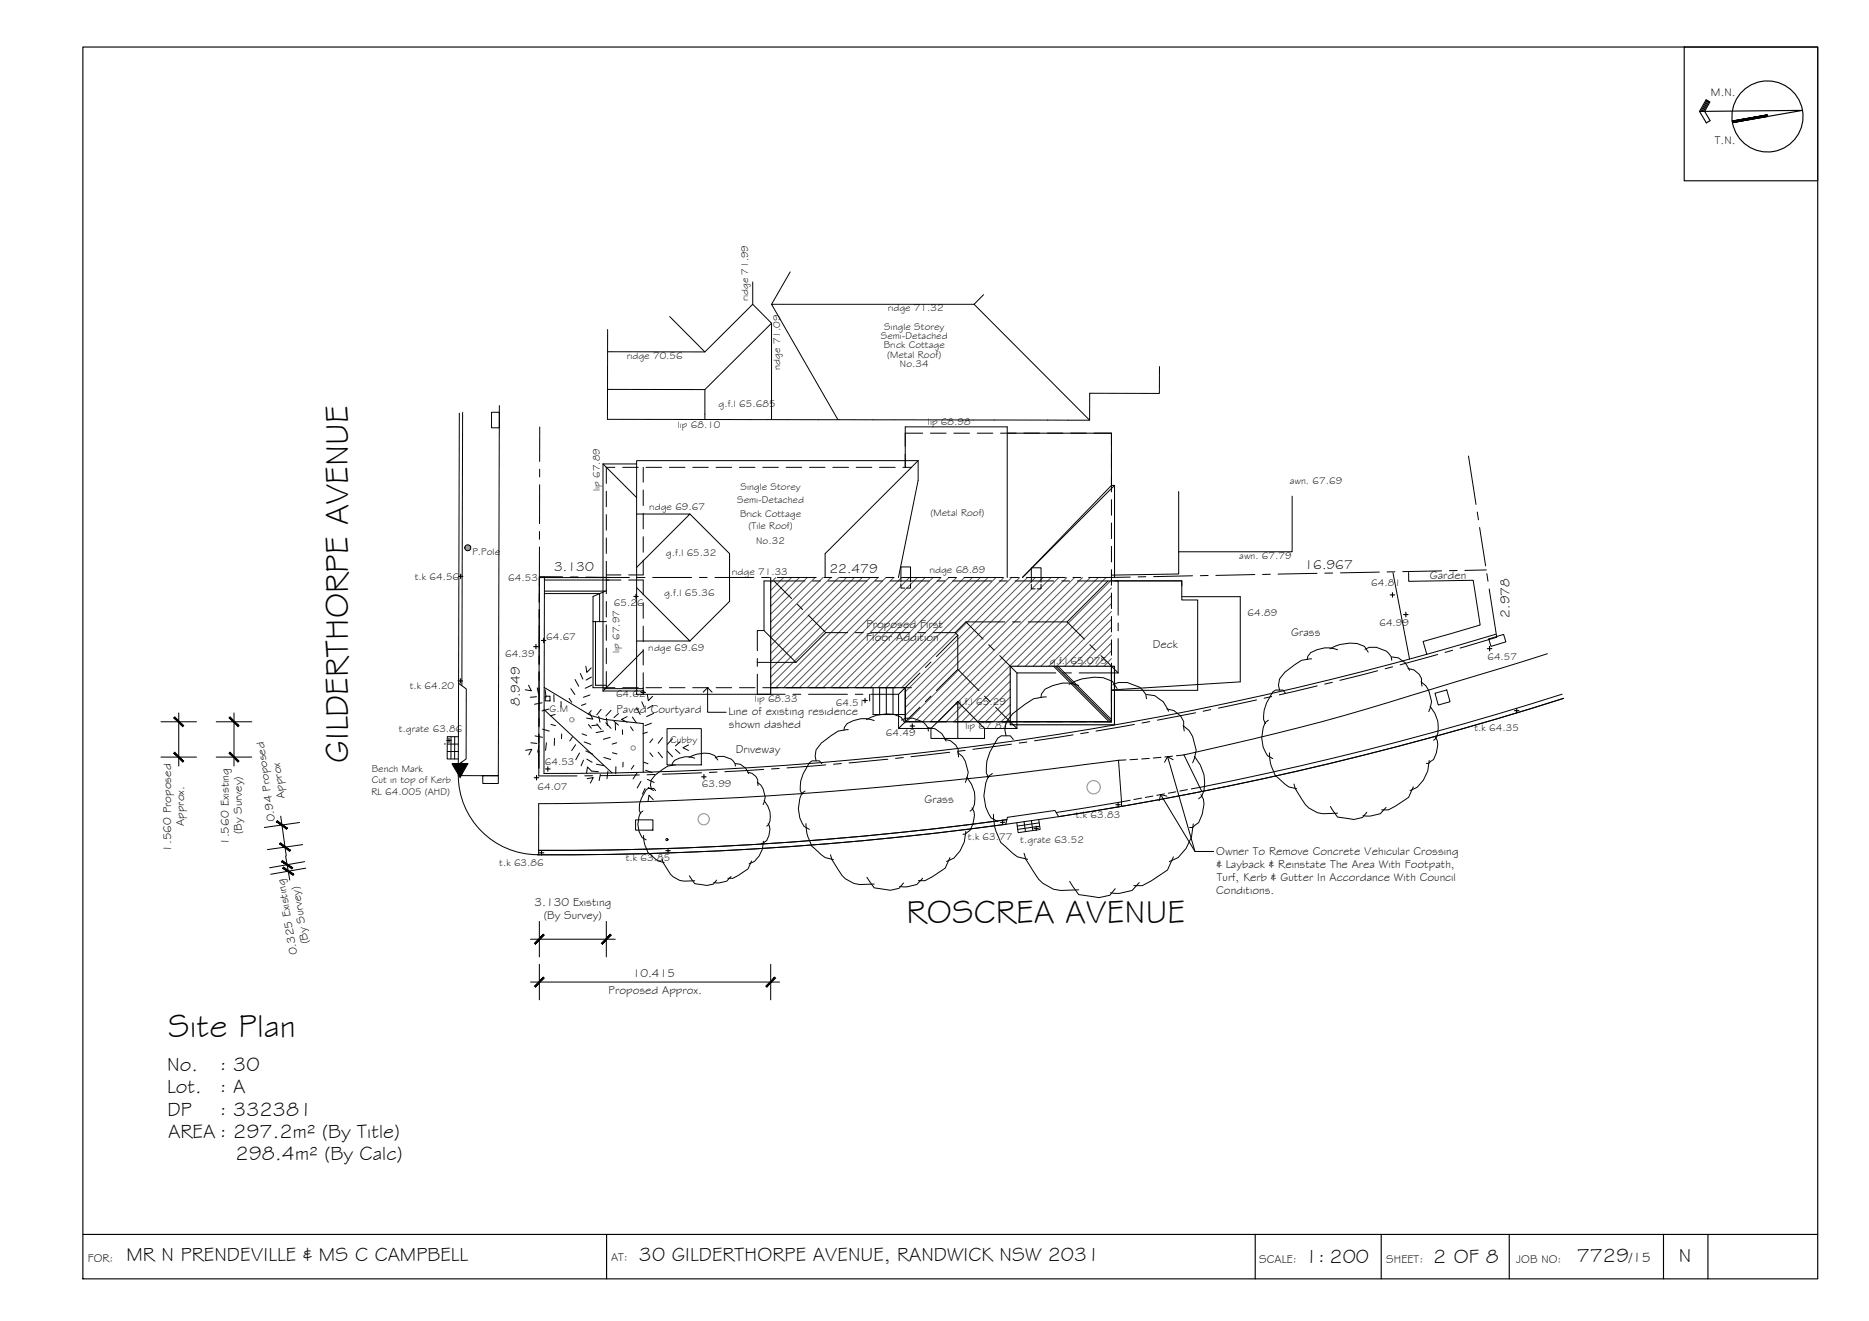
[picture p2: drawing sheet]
<svg xmlns="http://www.w3.org/2000/svg" width="420mm" height="297mm" viewBox="0 0 420 297" stroke-linecap="round" stroke-linejoin="round" font-family="sans-serif">
<!-- layer: HATCH -->
<g fill="none" stroke="#545454" stroke-width=".22">
<path d="M174.4 129.9l-1.1 1.1M176.2 129.9l-2.9 2.9M177.9 129.9l-4.6 4.6M179.7 129.9l-6.4 6.4M181.5 129.9l-8.2 8.2M183.2 129.9l-9.9 10M185 129.9l-11.7 11.7M186.8 129.9l-13.5 13.5M188.5 129.9l-15.2 15.3M190.3 129.9l-17 17M192.1 129.9l-18.8 18.8M193.8 129.9l-20.5 20.6"/>
<path d="M195.6 129.9l-22.3 22.3M197.4 129.9l-24.1 24.1M199.1 129.9l-24.7 24.7M200.9 129.9l-24.7 24.7M202.7 129.9l-24.8 24.7M204.4 129.9l-24.7 24.7M206.2 129.9l-24.7 24.7M208 129.9l-24.8 24.7M209.7 129.9l-24.7 24.7M211.5 129.9l-24.7 24.7M213.3 129.9l-24.8 24.7M215 129.9l-24.7 24.7"/>
<path d="M216.8 129.9l-24.7 24.7M218.6 129.9l-24.8 24.7M220.4 129.9l-24.8 24.7M222.1 129.9l-24.7 24.7M223.9 129.9l-24.8 24.7M225.7 129.9l-24.8 24.7M227.4 129.9l-24.7 24.7M229.2 129.9l-25.7 25.7M231 129.9l-27.5 27.4M232.7 129.9l-29.2 29.2M234.5 129.9l-31 31M236.3 129.9l-32.5 32.4"/>
<path d="M238 129.9l-32.4 32.4M239.8 129.9l-32.4 32.4M241.6 129.9l-32.5 32.4M243.3 129.9l-32.4 32.4M245.1 129.9l-32.4 32.4M246.9 129.9l-32.5 32.4M248.6 129.9l-19.9 19.9M249.9 130.4l-19.4 19.4M249.9 132.2l-17.7 17.6M249.9 134l-15.9 15.8M249.9 135.7l-14.1 14.1M249.9 137.5l-12.4 12.3"/>
<path d="M249.9 139.3l-10.6 10.5M227.1 151.4l-10.9 10.9M227.1 153.2l-9.1 9.1M227.1 155l-7.4 7.3M227.1 156.7l-5.6 5.6M227.1 158.5l-3.8 3.8M249.9 141l-8.8 8.8M249.9 142.8l-7 7M249.9 144.6l-5.3 5.2M249.9 146.3l-3.5 3.5M249.9 148.1l-1.7 1.7M227.1 160.2l-2 2.1"/>
<path d="M227.1 162l-.3 .3"/>
</g>
<!-- layer: TEXT -->
<path d="M101.6 171.8h3.5zM101.6 171.8l1.8 3 1.7-3z" fill="#000" stroke="#000" stroke-width=".22"/>
<!-- layer: BOUNDARY -->
<g fill="none" stroke="#000" stroke-width=".22">
<path d="M121.3 96v7.8M121.3 119.5v1.8M121.3 105.5v1.7M121.3 109v8.7M330.1 102.5l1.7 10.9M332.1 115.1l.3 1.8M332.6 118.6l1.4 8.6M121.2 137v8.7M121.2 133.5v1.7M121.3 123l-.1 8.8M126.5 129.8l-5.3-.1v5.8M128.2 129.8h1.7"/>
<path d="M131.7 129.8l9.8 .1M143.2 129.9h1.8M146.7 129.9h8.8M157.2 129.9h1.8M160.7 129.9h8.8M171.2 129.9h1.8M174.7 129.9h8.8M185.2 129.9h1.8M188.7 129.9h8.8M199.2 129.9h1.8M202.7 129.9h8.8M213.2 129.9h1.8"/>
<path d="M216.7 129.9h8.8M227.2 129.9h1.8M230.7 129.9h8.8M241.2 129.9h1.8M254.1 129.8l-9.4 .1M257.6 129.7h-1.8M268.1 129.5l-8.8 .2M271.6 129.4h-1.8M282.1 129.2l-8.8 .2M285.6 129.1l-1.8 .1M296.1 128.9l-8.8 .2M299.6 128.9h-1.8"/>
<path d="M310.1 128.6l-8.8 .2M313.6 128.6h-1.8M324.1 128.4l-8.8 .1M327.6 128.3h-1.8M334.1 128.2l-4.8 .1M334.2 129l.3 1.7M334.8 132.4l1.7 10.9-8.3 2.4M121.2 151v12.5M121.2 147.5v1.8M121.2 140.7v8.8M272.2 159.6l-1.7 .3M282.5 157.4l-8.6 1.8"/>
<path d="M285.9 156.6l-1.7 .4M296.1 154.2l-8.5 2M299.5 153.4l-1.7 .4M309.7 150.8l-8.5 2.2M313.1 149.9l-1.7 .5M323.2 147.2l-8.4 2.3M326.6 146.2l-1.7 .5M121.1 168.7v5.8h8.6M121.1 165.2v1.8M121.1 165v7.7M133.2 174.4h-1.7M143.7 174.3l-8.7 .1"/>
<path d="M147.2 174.2h-1.7M157.7 173.8l-8.7 .3M161.2 173.6l-1.7 .1M171.7 173l-8.8 .5M175.2 172.8l-1.8 .1M185.6 172l-8.7 .7M189.1 171.7l-1.7 .1M199.6 170.7l-8.7 .8M203.1 170.3l-1.8 .2M213.5 169.2l-8.7 1M217 168.7l-1.8 .2M227.4 167.3l-8.7 1.2"/>
<path d="M230.8 166.8l-1.7 .3M241.2 165.2l-8.6 1.4M244.7 164.7l-1.8 .3M255 162.9l-8.6 1.5M258.5 162.3l-1.8 .3M268.8 160.3l-8.6 1.6"/>
</g>
<!-- layer: BORDER -->
<g fill="none" stroke="#000" stroke-width=".25">
<path d="M18.6 10.6h390v277h-390zM378.6 10.6h30v30.1h-30zM382.1 25.1l1.4-2.6 .9 .4-1.2 2.1 1.2 2.1-.8 .5-1.5-2.5 23.1-.3-15.7 2.8M383.8 22.6l-1.5 2.5M384 22.7l-1.4 2.4M384.2 22.8l-1.3 2.3M397.3 25.8l-7.9 1.4M18.6 277.6h390M136.4 277.6v10M282.2 277.6v10M310.5 277.6v10M339.3 277.6v10"/>
<path d="M374 277.6v10M383.9 277.6v10"/>
<circle cx="397.3" cy="26.2" r="8"/>
</g>
<g fill="#000" stroke="#000" stroke-width=".22">
<path d="M389.5 27.6l7.8-1.5zM389.4 27.3l7.9-1.2-7.8 1.5z"/>
<path d="M389.4 27.3l7.9-1.2v-.3zM389.4 27.2l7.9-1.4z"/>
</g>
<!-- layer: EXISTING -->
<g fill="none" stroke="#000" stroke-width=".22">
<path d="M103.3 92.9l-.2 60.8 1.7 1.2v15.8l-1.8 1.2 .1-18.2M104 92.7l-.2 61.5M110.5 92.7h1.8v3.5h-1.8zM112.3 91.2l-.3 83.2h-9M207.4 97.4h-3.9v3M209.2 97.4h3.5M214.4 97.4h3.5M219.7 97.4h3.5M224.9 97.4h3.5M230.2 97.4h3.5M235.4 97.4h3.5M240.7 97.4h3.5"/>
<path d="M245.9 97.4h4v2.7M136.3 110.5v3.5M136.3 115.7v3.5M138.2 105.1h-1.9v3.6M140 105.1h3.5M144.6 105.1v3.3M144.6 110.2v3.5M144.6 115.4v3.5M145.2 105.1h3.5M150.5 105.1h3.5M155.7 105.1h3.5M161 105.1h3.5"/>
<path d="M166.2 105.1h3.5M171.5 105.1h3.5M176.7 105.1h3.5M182 105.1h3.5M187.2 105.1h3.5M192.5 105.1h3.5M197.7 105.1h3.5M203 105.1h1.9M203.5 102.1v3M249.9 101.8v3.6M249.9 107.1v3.5M249.9 112.3v3.6"/>
<path d="M249.9 117.6v3.5M265 110.5v13.6M290.5 111.6v12.5h-25.5v5l-15.1 .2M122.4 129.9l-.1 44a727.8 727.8 0 0 0 214-31.3M122.4 130.4h17.2M122.4 133.5h12.4v6.3M122.4 132.9h13.7M133.3 139.8h3M133.9 139.8v14.3h2.4M136.3 132.8l-3 1.3v20.5h4.9M136.3 121v3.5M136.3 126.2v7.3"/>
<path d="M136.3 135.2v3.5M136.3 129.3h3.3M136.3 129.9h-15.1l-.1 42.8M141.3 130.4h3.3v3.4M144.6 120.7v3.5M144.6 125.9v3.4h-3.3M144.6 135.5v3.5M202.5 131.3v.9h.9M204.7 129.9v-2.4h-2.2v3.3M204.7 131.3v.9h-.9M204.7 129.9v.9M231.8 131.4v1h.9"/>
<path d="M234 129.9v-2.2h-2.2v3.2M234 131.4v1h-.8M234 129.9v1M249.9 130.6h15.8v1.2M249.9 122.8v3.6M249.9 128.1v3.5M249.9 133.3v3.6M249.9 138.6v3.5M265.7 134.2h13.1v19.1l-28.9 1.8M313.1 128.8l3.8 19.4M316.7 128.7v2l14.5-.2 1.5 10-12.8 3.7 .8 2.9M122.3 159.6l15.3 14.2"/>
<path d="M122.3 154.6l10.5 6.3 2.9 .8 8.9 1v11M122.6 156.5h1v1.1h-1zM136.3 140.5v3.5M136.3 145.7v3.5M136.3 151v3.6M140 154.6h3.5M144.6 140.8v3.5M144.6 146v3.5M144.6 151.3v3.3M145.2 154.6h3.5M150.5 154.6h3.5M155.7 154.6h3.5"/>
<path d="M161 154.6h3.5M166.2 154.6h3.5M171.5 154.6h3.5M176.7 154.6h3.5M182 154.6h3.5M187.2 154.6h3.5M192.5 154.6h3.5M196.3 154.6v6.1h7.2M197.7 154.6h3.5M197.7 154.6v6.1M199.2 154.6v6.1M200.8 154.6v6.1"/>
<path d="M203 154.6h1.9M203.5 154.6v7.7h3.9M249.9 159.6v2.7h-4M249.9 143.9v3.5M249.9 149.1v3.5M249.9 154.4v3.5M322.6 155.9l2.6-.8 .8 2.7-2.7 .7zM334.7 143.7l3.3-1 .5 1.6-3.3 1zM347.9 147l-10.2 3.2a1179.1 1179.1 0 0 1-45.7 13.4l-25.8 6.1 4 8.3M351.2 156.1a744 744 0 0 1-81.5 21M351.5 157a745.6 745.6 0 0 1-125.4 28.3M100 167.4h.1"/>
<path d="M100.5 169h2.5M100.5 167.3h2.5M101.4 165.6v5.1M102.2 165.7v5M103 174.2a17.9 17.9 0 0 0 17.8 18 741.5 741.5 0 0 0 105.3-6.9M103 165.7l-2.5-.1v5.1h2.5M103.8 171.4v3M108.5 174.4h3.5v1.8h-3.5zM150 163.8h7.7v8.2h-7.7zM209.2 162.3h3.5M214.4 162.3h3.5M219.7 162.3h3.5"/>
<path d="M224.9 162.3h3.5M230.2 162.3h3.5M235.4 162.3h3.5M240.7 162.3h3.5M226.3 184.3a745.3 745.3 0 0 1-105.2 6.9M230.2 184.8l.3 2.2M231.9 184.5l.3 2.3M233.5 184.3l.3 2.2-4.9 .7-.3-2.2M233.6 185l-4.9 .8M233.7 185.8l-4.9 .7M238 183.6l-.8-1.4-10.7 1.6-.4 1.5M252.1 181.3l-.7-10.3-27.6 3.4-18 1.9-21 1.8a921.9 921.9 0 0 1-63.7 2.6v11.5"/>
<path d="M252.1 180.3l-14.7 2.4"/>
</g>
<!-- layer: ROOFPLAN EXIST. -->
<g fill="none" stroke="#000" stroke-width=".22">
<path d="M136.6 74.1v20.2l108.3 .2 .1-6.1 15.6 .1 .1-6.1M150.5 71.2l8 7.9M169.2 63.4v5M173.4 72.7l-4.2-4.3-10.7 10.7h-21.9M177.6 61.1l-4.2 7.3M219 68.4h-45.6l15 26M219 68.4l25.9 26.1M221.1 66.3l-2.1 2.1M136.6 87.6h21.9M158.5 94.3v-6.7l14.9-14.9v21.7M226.4 97.4h23.5v11.7M135.6 104.3v51.1"/>
<path d="M135.6 104.3h7.5M135.6 104.3l7.5 7.6M143.1 115.6h12l-12 12M155.1 115.6l8.9 8.9v10.7l-8.9 8.9M203.5 105.1v-9.1h22.9v33.9M206.4 103.6h-63.3v52.5h30.2M206.4 103.6l-20.9 20.9v5.4M206.4 103.6v4.4l-4.4 21.9M249.9 109.1h.7l-20.7 20.8M249.9 109.1l-20 20.8M250.6 109.1v20.8M143.1 132.1l12 12h-12"/>
<path d="M227.1 129.9h.1M229.9 129.9h.1M250.6 130.6h15.1v4.3h3.5v20.3h-19.3M144.6 154.6v.8h-9M144.6 146.3l-9 9.1M249.9 150.6v11.7h-23.5"/>
</g>
<!-- layer: NEWWORK -->
<path d="M173.3 129.9v24.7h30.2v7.7h23.6v-12.5h23.4v13.2h-23.4v-.7h22.8v-12.5M173.3 154.6v1.5M237.3 149.8l12.6 12.5" fill="none" stroke="#000" stroke-width=".25"/>
<!-- layer: 0 -->
<path d="M158.1 155.6l1-1 1 1M159.1 154.6v5.6h4.1M262.3 179l-1.4-.3-.3 1.4M262.5 170.2l6.1 21.3h4.2h-4.2l-7.7-12.8M263.7 170.8l-1.2-.6-.7 1.2" fill="none" stroke="#000" stroke-width=".22"/>
<!-- layer: DIMENSION -->
<g fill="none" stroke="#000" stroke-width=".22">
<path d="M36.2 162.3h8M36.2 170.2h8M40.2 160.3v11.9M48.6 162.3h8M48.6 170.2h8M52.6 160.3v11.9M63.1 183.5l1.3 9M64.2 192.5l.9 5.4M67.3 184.9l-7.9 1.2M68 189.9l-7.9 1.1M68.5 193.8l-7.9 1.3M68.7 195.2l-7.8 1.4"/>
<path d="M119.3 211.2h19M121.2 207.2v8M121.2 216.8v8M136.3 207.2v8M173.3 216.8v8M119.3 220.8h55.9"/>
</g>
<!-- layer: 0 -->
<g fill="#000" stroke="#000" stroke-width=".22">
<path d="M39.3 169.1l-.2 .2 2.2 1.8zM39.1 169.3l2.2 1.8-.2 .3z"/>
<path d="M39.1 161.4l2 2 .2-.2zM39.1 161.4l.2-.2 2 2z"/>
<path d="M51.7 169.1l-.2 .2 2.2 1.8zM51.5 169.3l2.2 1.8-.2 .3z"/>
<path d="M51.5 161.4l2 2 .2-.2zM51.7 161.2l2 2-2.2-1.8z"/>
<path d="M63 189.5l-.1 .3 2.4 1.4zM62.9 189.8l2.4 1.4-.2 .2z"/>
<path d="M63.5 193.5l-.2 .3 2.5 1.3zM63.3 193.8l2.5 1.3-.2 .3z"/>
<path d="M62.2 184.8l2.2 1.7 .2-.3zM62.3 184.5l2.3 1.7-2.4-1.4z"/>
<path d="M63.5 195.2l2.4 1.6 .1-.2zM63.7 195l2.3 1.6-2.5-1.4z"/>
<path d="M122.1 219.7l-1.7 2.2 2-2zM122.1 219.7l-1.7 2.2-.3-.2z"/>
<path d="M122.1 210.1l-1.7 2.2 2-2zM122.1 210.1l-1.7 2.2-.3-.2z"/>
<path d="M135.2 212.1l.2 .2 1.8-2.2zM137.2 210.1l.2 .2-2 2z"/>
<path d="M174.1 219.7l-1.9 2 .2 .2zM174.1 219.7l.3 .2-2 2z"/>
</g>
<!-- layer: VEGSPREAD -->
<g fill="none" stroke="#000" stroke-width=".22">
<path d="M118.8 154.1l.7 1.2-1.4-.2M120.6 156.7l-1.4 .1M120.8 154.7l.3 1.3M121.9 158l-1.7 .4M122.5 155.1l.3 1.7M123.4 159.4l-1.6 .5M124.5 156.2l.1 1.6M126.1 157.7v1.1M127.9 157l.6 .9M128.3 154.9l.9 1.3M129.3 152.8l.8 1.5M130.5 151.4l.5 1.3"/>
<path d="M131.7 149.8l.2 1.4 1-1M131.7 158.3l-1 .3M132.6 156.3l-1.4 .5M132.9 159.8l-.6 .8M133 152.2l-1.3 .7M133.1 154l-1.5 .8M135.1 159.5l-.9 1.3M137.4 159.7l-1.2 1.3M143.1 159.2l.8 1.5M144.3 157.8l.5 1.3M145.5 156.2l.2 1.4 1-1M146.8 158.6l-1.2 .7"/>
<path d="M235.2 156.7l-2.8 .4-4.7 3.4-1.5 1.9-.3 1.7 .3 1.4M240.3 153.9a11.6 11.6 0 0 1 7.7-1.5l2 .8 1.1 1.6M242.5 154.1a8 8 0 0 0-7.6 .9l-.8 1-.1 .8M250.2 154l1.2-.5h2l2.9 1.1 1.3 1.6 .1 .9M257.7 156.2l1.9 .2 1.9 1.4 1.2 2.1M262.3 159.4a3.8 3.8 0 0 1 3.8 4.2l.1 .8M288.9 155.8l-.5-.6h-1.6l-.7 .4a8.9 8.9 0 0 0-2 6.2l.4 .9M294.9 148.2l-2.3 .3-3.8 2.7-1.2 1.5-.2 1.4 .2 1.1M299 145.9a8.4 8.4 0 0 1 7.7-.6l.9 1.3M300.7 146.1a6.5 6.5 0 0 0-6.1 .6l-.6 .9-.1 .7M306.8 146a4.6 4.6 0 0 1 6 1.7l.1 .8M312.9 147.7l1.5 .2 1.5 1.1 1 1.7"/>
<path d="M316.5 150.3a3 3 0 0 1 3.1 3.3l.1 .7M319.5 153.3a5.2 5.2 0 0 1 1.7 6.7M321.5 158.8a6.7 6.7 0 0 1 1.3 7.2l-.5 .5M118.2 168.7l1.4-.2-.7 1.2M119.3 167l1.4 .2M120.3 165.5l1.6 .3M121.2 167.8l-.3 1.3M121.9 163.9l1.6 .5M122.8 167l-.2 1.7M123.9 162.9l1 .3M124.7 166l-.1 1.6M124.8 160.6l-1 .3"/>
<path d="M126.3 165l-.1 1.1M128.7 165.7l-.6 .9M129.4 167.5l-.9 1.3M130.3 169.3l-.9 1.5M130.9 165l1 .4M131.2 170.9l-.6 1.3M131.3 166.8l1.5 .6M131.7 168.9l1.6 .7M131.9 170.7l1.2 .7M132 175.1l1.4-.2-.7 1.2M132.3 162.9l.6 .8M132.6 160.5l.7 1.2-1.4-.2"/>
<path d="M133.1 173.5l-1-1-.2 1.3M133.1 173.4l1.4 .1M134.1 171.8l1.7 .4M134.2 162.8l.9 1.2M134.4 163l-1.4 .2M134.6 161.1l.3 1.3M135 174.2l-.3 1.3M135.7 164.4l-1.7 .3M135.7 170.3l1.6 .5M136.2 162.5l1.2 1.3M136.3 161.5l.3 1.7M136.7 173.4l-.3 1.7"/>
<path d="M137.2 165.8l-1.6 .4M137.7 169.3l1 .2M138 162.2l1 .9M138.3 162.6l.1 1.6M138.5 172.4l-.1 1.6M138.6 167l-1 .3M139 160.5l-1 .9M139.9 164.1l.1 1.1M140.1 171.4l-.1 1.1M141 161.1l-1.3 .7 1.3 .6M141.7 163.4l.6 .9M142.2 161.2l.9 1.3"/>
<path d="M142.5 172.1l-.6 .9M143.2 173.8l-.9 1.3M144.1 175.7l-.9 1.5M144.7 171.4l1 .3M145 177.3l-.6 1.3M145.1 173.2l1.5 .6M145.5 164.6l-1 .4M145.5 175.2l1.6 .8M145.7 177.1l1.2 .7M146.1 169.3l.7 .8M146.5 162.6l-1.5 .6M146.7 166.2l-.6 .8"/>
<path d="M146.9 179.8l-1-1-.2 1.4M146.9 160.4l-1.5 .7M147.4 177.8l-.4-.5h-1.3l-.4 .3a6.3 6.3 0 0 0-1.6 4.7l.3 .6M148 169.1l.9 1.3M148.9 165.9l-.9 1.2M150 168.9l1.2 1.3M151.2 166.1l-1.2 1.3M151.8 172l-1.7 .3-2.8 2-.9 1.1-.2 1.1 .2 .8M151.8 168.5l1.1 .9M152.9 166.8l-1.1 .9M154.8 167.5l-1.3 .6 1.3 .7M154.9 170.3a6.3 6.3 0 0 1 5.8-.4l.7 1"/>
<path d="M156.2 170.5a4.9 4.9 0 0 0-4.6 .5l-.4 .6-.1 .5M160.8 170.4a3.5 3.5 0 0 1 4.4 1.3l.1 .6M165.3 171.7a3.5 3.5 0 0 1 3 2.3M168.1 173.6a2.28 2.28 0 0 1 2.2 2.5l.1 .5M170.3 175.9a3.9 3.9 0 0 1 1.2 5M181 177.9l-.8 .5a7.4 7.4 0 0 0 .6 7.4l1.2 .7M184.7 171.7l-.5-.6h-1.6l-.6 .4a8.6 8.6 0 0 0-2.1 6.3l.4 .8M190.7 164.1l-2.3 .3-3.8 2.7-1.1 1.5-.3 1.4 .3 1.1M194.8 161.8a9.1 9.1 0 0 1 6.1-1.2l1.7 .7 .8 1.3M196.5 162a6.5 6.5 0 0 0-6 .7l-.7 .8-.1 .7M202.7 161.9a4.6 4.6 0 0 1 5.9 1.7l.1 .8M208.7 163.6l1.5 .3a4.5 4.5 0 0 1 2.5 2.8"/>
<path d="M212.4 166.2a3.1 3.1 0 0 1 3 3.4l.1 .6M215.3 169.2a5.2 5.2 0 0 1 1.7 6.7M217.3 174.7a6.6 6.6 0 0 1 1.3 7.3l-.5 .4M223.1 173.9l-1 .7a9.2 9.2 0 0 0 .7 9.3l1.5 .8M227.8 166.3l-.7-.8h-2l-.8 .5a10.6 10.6 0 0 0-2.6 7.8l.6 1.1M265.9 163.2l1.4 1 .8 1.4 .8 3.1-.4 1.9-.4 .9M268.5 170a8.3 8.3 0 0 1 1.6 9.1l-.6 .5M270 178.7l.5 1 .2 1.1-.4 2.3-.8 1.9-1.4 1.1h-.7M285.1 161.9l-.7 .6a7.4 7.4 0 0 0 .5 7.4l1.2 .7M285.4 169.3v.5a9.6 9.6 0 0 0 1.3 4.5l3 2.6 1.8 .5M290.9 176.3l.3 1.1 1.4 2.2a6 6 0 0 0 4.8 3.4l3.3-.1M317.7 176.9l-1 2.4-3 1.9-1.6 .9h-1.5"/>
<path d="M321.3 171l-.3 2.4-1 2-1.4 1.6-1.6 .8M322.7 165.7l.4 .9 .1 .8-.3 1.9-.6 1.5-1.1 .9h-.6M144.5 182.4l-.5 .4a5.5 5.5 0 0 0 .4 5.6l.9 .4M144.7 187.9l.2 1.7 .8 2.1 2.2 1.9 1.4 .3M148.8 193.1a12.7 12.7 0 0 0 2.5 4.1l1.5 .8 1 .1 2.4-.1M155 196.9l1.2 1.8 2.7 .4 1.5-.3 .7-.9M164.3 197.1l-.9 1-1.7 .4h-1.2M169 193.6l-.8 1.8-3.5 2.1h-1.1M171.6 189.2a5.2 5.2 0 0 1-3.2 5.1M171.8 180a5 5 0 0 1 1 5.4l-.4 .4M172.7 185.2a3.2 3.2 0 0 1-.8 4.1l-.4 .3h-.4M181.2 185.2v.5a9.6 9.6 0 0 0 1.3 4.6l3 2.5 1.9 .5"/>
<path d="M186.7 192.2l.3 1.1 1.4 2.3a5.9 5.9 0 0 0 4.9 3.3l3.2-.1M194.9 197.3l1.6 2.3 3.7 .6 1.9-.5 1-1.1M207.4 197.5l-1.3 1.4-2.3 .5-1.6-.1M213.6 192.8l-1.1 2.4-2.9 2-1.7 .8h-1.5M217.1 186.9l-.3 2.4-1 2-1.4 1.7-1.6 .7M218.5 181.6l.5 .9 .1 .9-.4 1.8-.6 1.5-1.1 .9h-.5M223.3 183.1v.7a12.2 12.2 0 0 0 1.7 5.6l3.7 3.3 2.3 .5M230.2 191.9l.4 1.3 1.8 2.8a7.5 7.5 0 0 0 6 4.2l4.1-.1M240.5 198.2l2 3 4.6 .6 2.4-.5 1.2-1.5M256.1 198.5l-1.6 1.7-2.8 .7-2.1-.1M263.8 192.7l-1.3 2.9-3.7 2.5-2 1.1h-1.9M268.3 185.3l-.4 2.9-1.3 2.6-1.7 2-2 1"/>
<path d="M299.1 181.3l1.6 2.4 3.7 .6 1.9-.5 1-1.2M311.6 181.6l-1.3 1.4-2.3 .5-1.6-.1"/>
</g>
<!-- layer: TEXT1 -->
<g fill="none" stroke="#000" stroke-width=".22">
<path d="M135.7 154.8h8.9M351.5 157a747.2 747.2 0 0 1-113.5 26.6M103 171.9v2.4M142.9 184.4h3.9v2.3h-3.9zM226.1 185.3a746.5 746.5 0 0 1-105.3 6.9M226.3 184.3a745.3 745.3 0 0 1-105.2 6.9"/>
<circle cx="105.2" cy="123.2" r=".67"/>
<circle cx="149.9" cy="188.8" r=".24"/>
</g>
<!-- layer: VEGSPREAD -->
<g fill="none" stroke="#989898" stroke-width=".25">
<circle cx="128.5" cy="161.8" r=".5"/>
<circle cx="142.3" cy="168.2" r=".5"/>
<circle cx="245.8" cy="177" r="1.49"/>
<circle cx="158.2" cy="184.2" r="1.26"/>
</g>
<!-- layer: TEXT1 -->
<g fill="#989898" stroke="#989898" stroke-width=".22">
<path d="M105 123.7h.2zM105 123.7h.3z"/>
<path d="M104.9 123.7h.4zM104.9 123.7h.5z"/>
<path d="M104.8 123.6l.6 .1zM104.8 123.6h.7z"/>
<path d="M104.8 123.5l.7 .1zM104.8 123.5h.8z"/>
<path d="M104.7 123.5h.9zM104.7 123.5h.9z"/>
<path d="M104.7 123.4l.9 .1zM104.7 123.4h1z"/>
<path d="M104.6 123.3l1.1 .1zM104.6 123.3h1.1z"/>
<path d="M104.6 123.2l1.1 .1zM104.6 123.2h1.1z"/>
<path d="M104.6 123.1l1.1 .1zM104.6 123.1l1.1 .1z"/>
<path d="M104.7 123l1 .1zM104.7 123l1 .1z"/>
<path d="M104.7 122.9v.1h1zM104.7 122.9l1 .1z"/>
<path d="M104.8 122.8l.8 .1zM104.8 122.8l.8 .1z"/>
<path d="M104.8 122.8h.8zM104.8 122.7l.8 .1z"/>
<path d="M104.8 122.7h.7zM104.9 122.7h.6z"/>
<path d="M104.9 122.7h.5zM105 122.7h.4z"/>
<path d="M105 122.7h.3zM105.1 122.6l.2 .1z"/>
</g>
<!-- layer: HGTS_11 -->
<g fill="none" stroke="#000" stroke-width=".25">
<path d="M103 129.6h1M103.6 129.1v1M142.5 134.1h1M143 133.6v1M312.5 133.8h1M313 133.3v1M315.5 138.2h1M316 137.7v1M103 153.1h1M103.5 152.6v1M120 145.4h1M120.5 144.9v1"/>
<path d="M121.7 144h1M122.2 143.5v1M144.1 155.7h1M144.6 155.2v1M194 157.5h1M194.5 157v1M334.4 145.9h1M334.9 145.3v1.1M340.5 159.8h.9M341 159.3v1M100.4 166.5h1M100.9 166v1"/>
<path d="M120.1 174.9h1M120.6 174.4v1M122.6 172.9h1.1M123.2 172.4v1M157.7 174.7h1M158.2 174.2v1M204.6 163.3h1M205.1 162.8v1M121.2 191.8h1M121.7 191.3v1M149.7 191.3h1M150.2 190.8v1"/>
<path d="M224.9 184.9h1M225.4 184.4v1M232.4 186.3h1.1M232.9 185.8v1M250.9 180.9h.9M251.4 180.5v1"/>
</g>
<!-- layer: ROOFPLAN NEW -->
<g fill="none" stroke="#000" stroke-width=".22">
<path d="M174 130.6l4 4M179.2 135.8l1.2 1.3M180.9 130.6h-9.1v11.2M181.7 138.3l3.9 4M182.7 130.6h1.7M186.2 130.6h8.7M196.7 130.6h1.7M200.2 130.6h8.7M210.7 130.6h1.7M214.2 130.6h8.7M217.1 139.8l3.9 3.9M224.7 130.6h1.7"/>
<path d="M225.9 139.8h-8.8l-2.4 2.5M227.6 139.8h1.8M228.2 130.6h8.7M231.1 139.8h8.8M238.7 130.6h1.7M242.2 130.6h9.2v7.7M249.1 130.6l-9.2 9.2 3.9 3.9M170.3 146.3v-4.5h1.5l7.1 7.1M170.3 151.6v4.5h6.2M170.3 148.1v1.7M178.3 156.1h1.7M181.8 156.1h8.7"/>
<path d="M185.6 142.3l-6.7 6.6h-8.6M185.6 142.3h4.9M192.3 156.1h1.7M192.3 142.3h1.8M195.8 156.1h6.2v7.7M195.8 142.3h8.8M206.3 142.3h1.8M206.8 159l-4.8 4.8M206.8 151.3l-4.8 4.8M209.3 156.5l-1.3 1.3M209.3 148.9l-1.3 1.2M209.8 142.3h4.9l.6 .5"/>
<path d="M215.3 142.8v7.7l4.8 4.8M215.3 157.8l6 6M215.3 150.5l-4.8 4.8M215.3 142.8l-4.8 4.8M221.3 156.5l1.3 1.3M222.3 145l1.2 1.2M223.8 159l4.8 4.8M224.7 147.4l3.9 3.9M237.3 151.3h-8.7v12.5M239.1 151.3h1.8M242.6 151.3h8.8M245 145l1.2 1.2"/>
<path d="M247.5 147.4l3.9 3.9M251.4 140.1v1.7M251.4 143.6v7.7M202 163.8h7.3M209.3 163.8l6-6v8.2M209.3 163.8v2.2h12v-2.2M221.3 163.8h7.3"/>
</g>
<!-- layer: ROOFPLAN -->
<path d="M195.5 156.1v1.5" fill="none" stroke="#000" stroke-width=".22"/>
<!-- layer: NEWWORK -->
<path d="M236.9 149.8l12.5 12.5M237.9 149.8l12 12" fill="none" stroke="#000" stroke-width=".22"/>
<!-- layer: WORK BY OWNER -->
<g fill="none" stroke="#000" stroke-width=".22">
<path d="M253.1 170.9l-1.7 .1M254 180l-1.9 .3M255.8 170.7l-1.8 .1M256.6 179.5l-1.7 .3M258.4 170.5l-1.8 .2M259.2 179l-1.7 .3M261 170.3l-1.7 .1M261.8 178.5l-1.7 .3M263.6 170l-1.7 .2M264.4 178l-1.8 .4M266.2 169.7l-1.7 .2M266.9 177.6l-1.7 .3"/>
<path d="M269.7 177.1l-1.9 .3"/>
</g>
<g font-size="7.5">
<text x="78.2" y="171.5" transform="rotate(-90 78.2 171.5)">GILDERTHORPE AVENUE</text>
<text x="203.8" y="207.4">ROSCREA AVENUE</text>
<text x="37.8" y="233.3">Site Plan</text>
</g>
<g font-size="4.5">
<text x="37.6" y="240.9">No.</text>
<text x="37.6" y="245.9">Lot.</text>
<text x="49.4" y="240.9">: 30</text>
<text x="49.4" y="245.9">: A</text>
<text x="37.6" y="250.9">DP</text>
<text x="49.4" y="250.9">: 332381</text>
<text x="37.8" y="255.9">AREA : 297.2m² (By Title)</text>
<text x="52.9" y="260.9">298.4m² (By Calc)</text>
<text x="28.4" y="283.6">MR N PRENDEVILLE &amp; MS C CAMPBELL</text>
<text x="143.6" y="283.6">30 GILDERTHORPE AVENUE, RANDWICK NSW 2031</text>
<text x="293.4" y="283.9">1: 200</text>
<text x="322.2" y="283.9">2 OF 8</text>
<text x="354.4" y="283.8">7729</text>
<text x="377.4" y="283.7">N</text>
</g>
<text font-size="3.2" x="366.2" y="283.8">/15</text>
<g font-size="3">
<text x="124.6" y="128.4">3.130</text>
<text x="186.4" y="128.9">22.479</text>
<text x="293.2" y="128">16.967</text>
<text x="339.3" y="138.9" transform="rotate(-90 339.3 138.9)">2.978</text>
<text x="116.9" y="158.7" transform="rotate(-90 116.9 158.7)">8.949</text>
</g>
<g font-size="2.6">
<text x="384.6" y="21.7">M.N.</text>
<text x="385.5" y="32.4">T.N.</text>
<text x="321.4" y="130.2">Garden</text>
<text x="194.8" y="141.3">Proposed First</text>
<text x="290.3" y="143.1">Grass</text>
<text x="194.7" y="144.2">Floor Addition</text>
<text x="259.2" y="145.6">Deck</text>
<text x="138.6" y="160.3">Paved Courtyard</text>
<text x="163.8" y="160.9">Line of existing residence</text>
<text x="163.9" y="163.8">shown dashed</text>
<text x="165.4" y="169.3">Driveway</text>
<text x="64.1" y="179.3" transform="rotate(-98 64.1 179.3)">Approx</text>
<text x="41.4" y="185.7" transform="rotate(-90 41.4 185.7)">Approx.</text>
<text x="61.9" y="184.7" transform="rotate(-98 61.9 184.7)">0.94 Proposed</text>
<text x="207.9" y="180.6">Grass</text>
<text x="38.5" y="191.6" transform="rotate(-90 38.5 191.6)">1.560 Proposed</text>
<text x="51.4" y="190" transform="rotate(-90 51.4 190)">1.560 Existing</text>
<text x="54.4" y="187.6" transform="rotate(-90 54.4 187.6)">(By Survey)</text>
<text x="273.4" y="192.2">Owner To Remove Concrete Vehicular Crossing</text>
<text x="273.4" y="195.1">&amp; Layback &amp; Reinstate The Area With Footpath,</text>
<text x="120.1" y="203.7">3.130 Existing</text>
<text x="273.4" y="201">Conditions.</text>
<text x="273.5" y="198">Turf, Kerb &amp; Gutter In Accordance With Council</text>
<text x="122.2" y="206.6">(By Survey)</text>
<text x="66.9" y="214.6" transform="rotate(-100 66.9 214.6)">0.325 Existing</text>
<text x="69.4" y="212.1" transform="rotate(-100 69.4 212.1)">(By Survey)</text>
<text x="142.2" y="219.7">10.415</text>
<text x="136.8" y="223.6">Proposed Approx.</text>
<text x="19.8" y="283.8">FOR:</text>
<text x="137.4" y="283.6">AT:</text>
<text x="283.1" y="283.9">SCALE:</text>
<text x="311.6" y="283.9">SHEET:</text>
<text x="340.9" y="283.9">JOB NO:</text>
</g>
<g font-size="2.2">
<text x="168.2" y="67.7" transform="rotate(-90 168.2 67.7)">ridge 71.99</text>
<text x="199.6" y="69.9">ridge 71.32</text>
<text x="198" y="76.2">Semi-Detached</text>
<text x="198.8" y="74.1">Single Storey</text>
<text x="140.9" y="80.6">ridge 70.56</text>
<text x="175.4" y="83.3" transform="rotate(-90 175.4 83.3)">ridge 71.09</text>
<text x="198.7" y="78.3">Brick Cottage</text>
<text x="199.5" y="80.4">(Metal Roof)</text>
<text x="202.3" y="82.5">No.34</text>
<text x="161.5" y="91.5">g.f.l 65.685</text>
<text x="208.6" y="95.6">lip 68.98</text>
<text x="152.4" y="96.2">lip 68.10</text>
<text x="134.9" y="110.4" transform="rotate(-90 134.9 110.4)">lip 67.89</text>
<text x="165.7" y="113.1">Semi-Detached</text>
<text x="166.5" y="110.2">Single Storey</text>
<text x="290" y="108.8">awn. 67.69</text>
<text x="145.9" y="114.6">ridge 69.67</text>
<text x="166.4" y="116.2">Brick Cottage</text>
<text x="168.3" y="118.9">(Tile Roof)</text>
<text x="209.2" y="116">(Metal Roof)</text>
<text x="106.2" y="124.8">P.Pole</text>
<text x="149.7" y="124.9">g.f.l 65.32</text>
<text x="170" y="122.3">No.32</text>
<text x="278.6" y="125.8">awn. 67.79</text>
<text x="93.2" y="130.4">t.k 64.56</text>
<text x="114.3" y="130.6">64.53</text>
<text x="164.5" y="129.3">ridge 71.33</text>
<text x="208.9" y="128.9">ridge 68.89</text>
<text x="308.3" y="131.9">64.81</text>
<text x="138" y="136.2">65.26</text>
<text x="149.3" y="134.1">g.f.l 65.36</text>
<text x="122.8" y="143.8">64.67</text>
<text x="280.5" y="138.5">64.89</text>
<text x="310.1" y="140.7">64.99</text>
<text x="113.5" y="147.7">64.39</text>
<text x="139.3" y="146.8" transform="rotate(-90 139.3 146.8)">lip 67.97</text>
<text x="145.7" y="146.3">ridge 69.69</text>
<text x="236" y="149.4">g.f.l 65.075</text>
<text x="334.4" y="148.3">64.57</text>
<text x="92.1" y="154.9">t.k 64.20</text>
<text x="123.6" y="160.1">G.M</text>
<text x="138.5" y="156.7">64.62</text>
<text x="169.7" y="157.8">lip 68.33</text>
<text x="187.9" y="158.7">64.51</text>
<text x="214.8" y="158.5">g.f.l 65.29</text>
<text x="89.6" y="164.6">t.grate 63.86</text>
<text x="150.7" y="167.2">Cubby</text>
<text x="199.2" y="165.5">64.49</text>
<text x="217" y="164">lip 67.87</text>
<text x="331.5" y="164.4">t.k 64.35</text>
<text x="83.6" y="173.6">Bench Mark</text>
<text x="122.5" y="172">64.53</text>
<text x="83.5" y="178.7">RL 64.005 (AHD)</text>
<text x="83.6" y="176.2">Cut in top of Kerb</text>
<text x="120.9" y="177.6">64.07</text>
<text x="157.8" y="176.9">63.99</text>
<text x="241.8" y="184">t.k 63.83</text>
<text x="217.6" y="188.9">t.k 63.77</text>
<text x="229.4" y="189.6">t.grate 63.52</text>
<text x="112.2" y="194.7">t.k 63.86</text>
<text x="140.7" y="193.7">t.k 63.85</text>
</g>
</svg>
